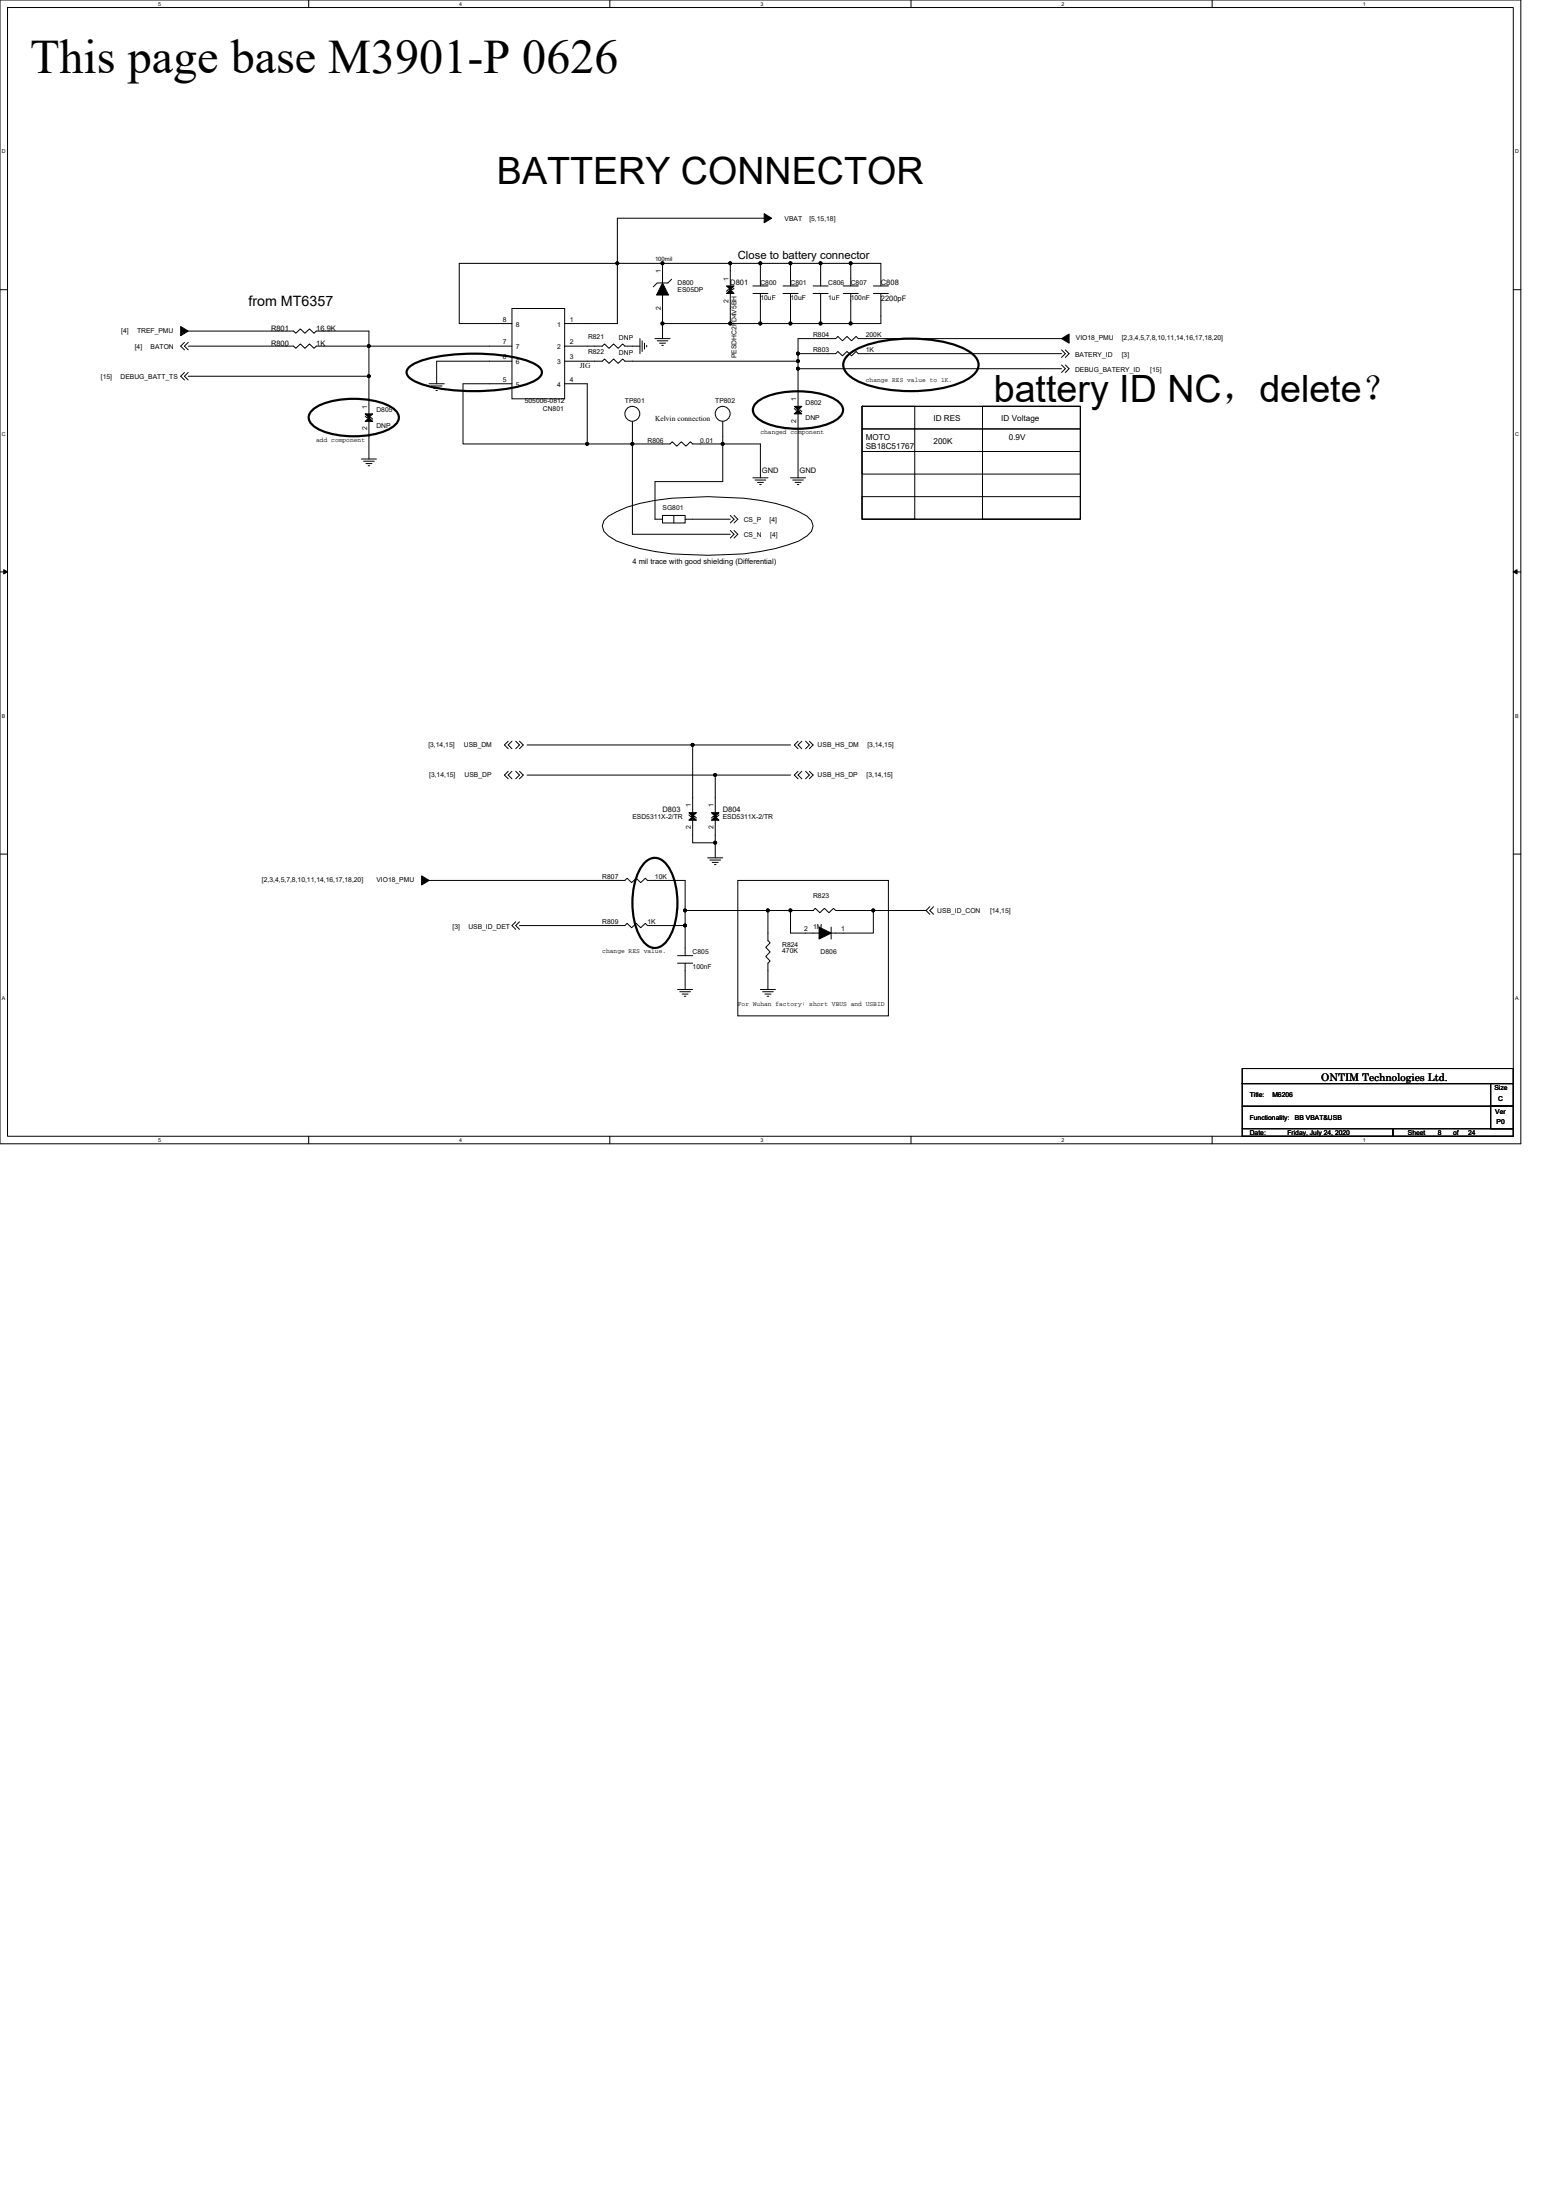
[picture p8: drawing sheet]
<svg xmlns="http://www.w3.org/2000/svg" width="210mm" height="297mm" viewBox="0 0 210 297" stroke-linecap="round" stroke-linejoin="round" font-family="sans-serif">
<path d="M0 0h205.2v154.4h-205.2zM1 1h203.2v152.4h-203.2z" fill="none" stroke="#000" stroke-width=".13"/>
<g fill="#fff">
<path d="M21.3 .1h.4v.8h-.4z"/>
<path d="M21.3 153.5h.4v.8h-.4z"/>
</g>
<path d="M41.7 0v1M41.7 153.4v1" fill="none" stroke="#000" stroke-width=".13"/>
<g fill="#fff">
<path d="M62 .1h.4v.8h-.4z"/>
<path d="M62 153.5h.4v.8h-.4z"/>
</g>
<path d="M82.3 0v1M82.3 153.4v1" fill="none" stroke="#000" stroke-width=".13"/>
<g fill="#fff">
<path d="M102.6 .1h.4v.8h-.4z"/>
<path d="M102.6 153.5h.4v.8h-.4z"/>
</g>
<path d="M122.9 0v1M122.9 153.4v1" fill="none" stroke="#000" stroke-width=".13"/>
<g fill="#fff">
<path d="M143.3 .1h.3v.8h-.3z"/>
<path d="M143.3 153.5h.3v.8h-.3z"/>
</g>
<path d="M163.6 0v1M163.6 153.4v1" fill="none" stroke="#000" stroke-width=".13"/>
<g fill="#fff">
<path d="M183.9 .1h.4v.8h-.4z"/>
<path d="M183.9 153.5h.4v.8h-.4z"/>
<path d="M.3 20.1h.5v.8h-.5z"/>
<path d="M204.5 20.1h.5v.8h-.5z"/>
<path d="M.3 58.2h.5v.8h-.5z"/>
<path d="M204.5 58.2h.5v.8h-.5z"/>
</g>
<path d="M0 39.1h1M204.2 39.1h1" fill="none" stroke="#000" stroke-width=".13"/>
<g fill="#fff">
<path d="M.3 96.3h.4v.8h-.4z"/>
<path d="M204.5 96.3h.4v.8h-.4z"/>
</g>
<path d="M0 77.2h1M204.2 77.2h1" fill="none" stroke="#000" stroke-width=".13"/>
<path d="M.5 76.9l.5 .3-.5 .3zM204.2 77.2l.5-.3v.6z" fill="#000" stroke="#000" stroke-width=".13"/>
<g fill="#fff">
<path d="M.3 134.4h.4v.8h-.4z"/>
<path d="M204.5 134.4h.4v.8h-.4z"/>
</g>
<g fill="none" stroke="#000" stroke-width=".13">
<path d="M83.3 35.6h6.1M83.3 35.6h-21.3v8.1h7.1M83.3 35.6v8.1h-7.1M89.4 35.6v2M89.4 39.8v.8M89.4 37.6v.6M89.4 37.6h.1M89.4 35.6h9.2M90.6 37.7l-.5 .5h-1.4l-.5 .5M98.6 38.6h.1M98.6 39.6h.1M98.6 35.6v3"/>
<path d="M98.6 39.6v4.1M98.6 35.6h4M99.1 38.9l-.3 .2h-.5l-.3 .2M101.6 39.6h2M101.6 38.6h2M102.6 35.6v3M102.6 39.6v4.1M102.6 35.6h4.1M103.1 29.5h-19.8v6.1M105.7 39.6h2M105.7 38.6h2M106.7 39.6v4.1h4"/>
<path d="M109.7 39.6h2.1M109.7 38.6h2.1M110.7 35.6h-4v3M110.7 35.6h4.1M110.7 39.6v4.1M110.7 35.6v3M113.8 39.6h2M113.8 38.6h2M114.8 35.6h4.1v3M114.8 35.6v3M114.8 39.6v4.1M117.9 38.6h2"/>
<path d="M117.9 39.6h2M118.9 39.6v4.1h-4.1M24.9 46.2l-.5 .5 .5 .5M24.9 50.3l-.5 .5 .5 .5M25.4 46.2l-.5 .5 .5 .5M25.4 44.7h14.2l.3 .3 .6-.6 .6 .6 .7-.6 .6 .6 .3-.3h7.1v2M25.4 50.3l-.5 .5 .5 .5M25.4 50.8h24.4M49.3 56.2l.2 .2h.6l.2 .2M49.8 46.7h19.3M49.8 55.9h.1M49.8 56.9h.1"/>
<path d="M49.8 56.9v5.1M49.8 46.7h-7.1l-.3 .3-.6-.6-.7 .6-.6-.6-.6 .6-.3-.3h-14.2M49.8 46.7v4.1M49.8 50.8v5.1M57.9 51.8h2M58.2 52.1h1.4M58.5 52.4h.8M58.8 52.7h.2M69.1 41.7h7.1v12.1h-7.1zM69.1 51.8h-6.6v8.1h16.7M69.1 48.8h-10.2v3M71.1 53.8h.1"/>
<path d="M71.1 51.8h.1M71.1 49.8h.1M76.2 48.8h5.1l.3-.3 .6 .6 .6-.6 .6 .6 .6-.6 .3 .3h23.4M76.2 52.8h.1M76.2 46.7h5.1l.3-.3 .6 .6 .6-.6 .6 .6 .6-.6 .3 .3h2.1M76.2 51.8h3v8.1M79.2 59.9h6.1M85.3 56.9h.1M85.3 59.9h5.1l.3-.3 .6 .6 .6-.6 .7 .6 .6-.6 .3 .3h4M85.3 56.9v3M85.3 59.9v12.2h13.3M86.4 45.7v2.1"/>
<path d="M86.7 46v1.5M87 46.3v.8M87.3 46.6v.2M88.4 45.7h2M88.7 46h1.4M89 46.3h.8M89.3 46.6h.2M89.4 43.7h9.2M89.4 40.6h.1M89.4 40.6v3.1M89.4 43.7v2M97.5 59.9h5.1v4.6"/>
<path d="M97.5 56.9h.1M97.5 56.9v3M97.5 59.9v5.1h-9.1v5.1h1M98.6 43.7h4M102.6 43.7h4.1M107.2 55.2l.2 .2h.6l.2 .2M107.7 54.9h.1M107.7 55.9h.1M107.7 49.8v5.1M107.7 55.9v8.6M107.7 48.8v1M107.7 49.8h35.6"/>
<path d="M110.7 43.7h4.1M116.3 54.9h29.5v15.2h-29.5zM116.3 54.9h.1M116.3 54.9h29.5v3h-29.5zM116.3 57.9h29.5v3.1h-29.5zM116.3 57.9h.1M116.3 54.9h7.1v15.2h-7.1zM132.6 54.9h13.2v15.2h-13.2zM132.6 54.9h.1M143.3 45.7h-27.5l-.3-.3-.6 .6-.6-.6-.6 .6-.6-.6-.3 .3h-5.1v2.1M143.3 47.8h-27.5l-.3-.3-.6 .5-.6-.5-.6 .5-.6-.5-.3 .3h-5.1v1M143.3 47.2l.5 .6-.5 .5"/>
<path d="M143.3 49.3l.5 .5-.5 .5M143.8 47.2l.5 .6-.5 .5M143.8 49.3l.5 .5-.5 .5M48.8 62h2M49.1 62.3h1.4M49.4 62.6h.8M49.7 62.9h.2M82.1 69.7a15.7 15.7 0 0 1 6.3-2.1 47.9 47.9 0 0 1 16.2 .4l1.8 .5 2.5 1.2a1.49 1.49 0 0 1 0 2.6l-1.1 .7a26.7 26.7 0 0 1-9.9 1.9 53 53 0 0 1-9.5-.4l-2-.4-1.8-.5-1.4-.6-1.1-.7a1.49 1.49 0 0 1 0-2.6zM89.4 69.6h3.1v1h-3.1zM89.4 70.1h.1M90.9 69.6v1M92.5 70.1h.1"/>
<path d="M92.5 70.1h6.1M98.6 69.6l.5 .5-.5 .5M98.6 71.6l.5 .5-.5 .5M99.1 69.6l.5 .5-.5 .5M99.1 71.6l.5 .5-.5 .5M101.6 64.5h2M101.9 64.8h1.4M102.2 65.1h.8M102.5 65.4h.2M106.7 64.5h2M107 64.8h1.4M107.3 65.1h.8"/>
<path d="M107.6 65.4h.2M116.3 61h29.5v3h-29.5zM116.3 61h.1M116.3 67.1h29.5v3h-29.5zM116.3 67.1h.1M0 115.3h1M57.9 118.9h26.4l.3-.3 .6 .6 .7-.6 .6 .6 .6-.6 .3 .3h5.1v4M68.6 104.1l-.5 .5 .5 .6M68.6 100.1l-.5 .5 .5 .5M69.1 104.1l-.5 .5 .5 .6M69.1 100.1l-.5 .5 .5 .5M69.6 104.1l.5 .5-.5 .6"/>
<path d="M69.6 100.1l.5 .5-.5 .5M70.1 104.1l.5 .5-.5 .6M70.1 100.1l.5 .5-.5 .5M71.1 104.6h25.4M71.1 100.6h22.4M93 110l.2 .2h.6l.2 .2M93.5 100.6v9.1M93.5 109.7h.1M93.5 110.7h.1M93.5 110.7v3.1h3M93.5 100.6h13.2M95.5 115.8h2"/>
<path d="M95.8 116.1h1.4M96.1 116.4h.8M96.4 116.7h.2M96.5 104.6v5.1M96.5 104.6h10.2M96.5 109.7h.1M96.5 110.7h.1M96.5 110.7v3.1M96.5 113.8v2M97 110l-.2 .2h-.6l-.2 .2M99.6 118.9h20.3v18.3h-20.3zM107.7 104.1l-.5 .5 .5 .6"/>
<path d="M107.7 100.1l-.5 .5 .5 .5M108.2 104.1l-.5 .5 .5 .6M108.2 100.1l-.5 .5 .5 .5M108.7 104.1l.5 .5-.5 .6M108.7 100.1l.5 .5-.5 .5M109.2 104.1l.5 .5-.5 .6M109.2 100.1l.5 .5-.5 .5M204.2 115.3h1M69.6 124.5l-.5 .5 .5 .5M70.1 125h14.2l.3-.3 .6 .6 .7-.6 .6 .6 .6-.6 .3 .3h5.1M70.1 124.5l-.5 .5 .5 .5M91.4 133.6h2.1"/>
<path d="M91.4 130h2.1M91.4 129h2.1M91.7 133.9h1.5M92.1 134.2h.8M92.4 134.5h.2M92.5 130v3.6M92.5 125v4M92.5 122.9v2.1M92.5 122.9h11.1M102.6 133.6h2M102.9 133.9h1.5M103.2 134.2h.8"/>
<path d="M103.5 134.5h.2M103.6 122.9h3.1v3.1h3M103.6 122.9v4.1l.3 .3-.6 .6 .6 .6-.6 .6 .6 .7-.3 .2v3.6M106.7 122.9h3l.3-.3 .6 .6 .7-.6 .6 .6 .6-.6 .3 .3h5.1M109.7 126h.1M109.7 126h.8M112.2 126h.6M112.2 125.2v1.6M112.8 126h.1M125 122.9l.5 .5M125 122.9h-7.1v3.1h-5.1M125.5 122.4l-.5 .5"/>
<path d="M126 122.4l-.5 .5 .5 .5M167.6 152.4h20.4v1h-20.4zM167.6 144.3h36.6v2h-36.6zM167.6 146.3h36.6v3.1h-36.6zM167.6 149.4v3M188 152.4h16.2v1h-16.2zM201.2 149.4h3v3h-3zM201.2 146.3v3.1"/>
<circle cx="85.3" cy="55.9" r="1.01"/>
<circle cx="97.5" cy="55.9" r="1.01"/>
</g>
<path d="M42 55.5a7.3 7.3 0 0 1 4.6-1.6 11 11 0 0 1 6.4 1.2 1.4 1.4 0 0 1 .8 1.3 1.4 1.4 0 0 1-.8 1.2 11.5 11.5 0 0 1-8.3 1 4.5 4.5 0 0 1-2.9-1.8l-.1-.4 .1-.5zM55.3 49.5a12.1 12.1 0 0 1 5.8-1.6 26.2 26.2 0 0 1 10.3 .9 2.2 2.2 0 0 1 1.7 1.5 2.21 2.21 0 0 1-1.7 1.5 26.6 26.6 0 0 1-14.8 0 2.21 2.21 0 0 1-1.7-1.5l.1-.4zM102 54.5a7.3 7.3 0 0 1 4.6-1.6 11 11 0 0 1 6.3 1.2 1.4 1.4 0 0 1 .9 1.3 1.4 1.4 0 0 1-.9 1.2 11.5 11.5 0 0 1-8.3 .9 4.5 4.5 0 0 1-2.9-1.7l-.1-.4 .1-.5zM114.6 47.8a11.4 11.4 0 0 1 5.7-1.9 19.7 19.7 0 0 1 9.5 1 3.8 3.8 0 0 1 2.2 1.8 1.77 1.77 0 0 1-.8 2.1 11.4 11.4 0 0 1-5.6 1.9 19.6 19.6 0 0 1-9.6-1.1 3.8 3.8 0 0 1-2.1-1.8 1.75 1.75 0 0 1 .7-2zM86.8 116.7a1.83 1.83 0 0 1 3.1 0 9.8 9.8 0 0 1 1.1 8.3 4.5 4.5 0 0 1-2.1 2.9 1.84 1.84 0 0 1-2.1-.7 9.9 9.9 0 0 1-1-8.4l.3-.8z" fill="none" stroke="#000" stroke-width=".3"/>
<g fill="#000" stroke="#000" stroke-width=".13">
<path d="M89.4 38.2l.8 1.6h-1.6z" fill-rule="evenodd"/>
<path d="M98 38.6h1.1l-.5 .5z" fill-rule="evenodd"/>
<path d="M98.6 39.1l.5 .5h-1.1z" fill-rule="evenodd"/>
<path d="M103.1 28.9l1 .6-1 .6z" fill-rule="evenodd"/>
<path d="M24.4 44.1l1 .6-1 .6z" fill-rule="evenodd"/>
<path d="M49.3 55.9h1l-.5 .5z" fill-rule="evenodd"/>
<path d="M49.3 56.9l.5-.5 .5 .5z" fill-rule="evenodd"/>
<path d="M107.2 54.9h1l-.5 .5z" fill-rule="evenodd"/>
<path d="M107.7 55.4l.5 .5h-1z" fill-rule="evenodd"/>
<path d="M143.3 45.7l1-.6v1.2z" fill-rule="evenodd"/>
<path d="M56.9 118.3l1 .6-1 .6z" fill-rule="evenodd"/>
<path d="M93 109.7h1l-.5 .5z" fill-rule="evenodd"/>
<path d="M93 110.7l.5-.5 .5 .5z" fill-rule="evenodd"/>
<path d="M96 109.7h1l-.5 .5z" fill-rule="evenodd"/>
<path d="M96.5 110.2l.5 .5h-1z" fill-rule="evenodd"/>
<path d="M110.5 125.2l1.7 .8-1.7 .8z" fill-rule="evenodd"/>
<circle cx="83.3" cy="35.5" r=".2"/>
<circle cx="89.4" cy="35.5" r=".2"/>
<circle cx="98.5" cy="35.5" r=".2"/>
<circle cx="102.6" cy="35.5" r=".2"/>
<circle cx="106.7" cy="35.5" r=".2"/>
<circle cx="110.7" cy="35.5" r=".2"/>
<circle cx="114.8" cy="35.5" r=".2"/>
<circle cx="49.8" cy="46.7" r=".2"/>
<circle cx="49.8" cy="50.8" r=".2"/>
<circle cx="79.2" cy="59.9" r=".2"/>
<circle cx="85.3" cy="59.9" r=".2"/>
<circle cx="89.4" cy="43.7" r=".2"/>
<circle cx="97.5" cy="59.9" r=".2"/>
<circle cx="98.5" cy="43.7" r=".2"/>
<circle cx="102.6" cy="43.7" r=".2"/>
<circle cx="106.7" cy="43.7" r=".2"/>
<circle cx="107.7" cy="49.8" r=".2"/>
<circle cx="107.7" cy="47.7" r=".2"/>
<circle cx="107.7" cy="48.8" r=".2"/>
<circle cx="110.7" cy="43.7" r=".2"/>
<circle cx="114.8" cy="43.7" r=".2"/>
<circle cx="93.5" cy="100.6" r=".2"/>
<circle cx="96.5" cy="104.6" r=".2"/>
<circle cx="96.5" cy="113.8" r=".2"/>
<circle cx="92.4" cy="125" r=".2"/>
<circle cx="92.4" cy="122.9" r=".2"/>
<circle cx="103.6" cy="122.9" r=".2"/>
<circle cx="106.7" cy="122.9" r=".2"/>
<circle cx="117.8" cy="122.9" r=".2"/>
</g>
<text font-size="6.5" x="4.1" y="9.9">This page base M3901-P 0626</text>
<g font-size="5.1">
<text x="67.1" y="24.9">BATTERY CONNECTOR</text>
<text x="134.1" y="54.3">battery ID NC，delete？</text>
</g>
<text font-size="1.9" x="33.5" y="41.3">from MT6357</text>
<text font-size="1.5" x="99.6" y="34.9">Close to battery connector</text>
<text font-size="1.4" x="178.3" y="146">ONTIM Technologies Ltd.</text>
<g font-size="1.1">
<text x="116.8" y="59.4">MOTO</text>
<text x="126" y="56.9">ID RES</text>
<text x="126" y="59.9">200K</text>
<text x="135.1" y="56.9">ID Voltage</text>
<text x="136.1" y="59.4">0.9V</text>
<text x="116.8" y="60.6">SB18C51767</text>
</g>
<g font-size="1">
<text x="98.6" y="38.5">D801</text>
<text x="118.9" y="38.5">C808</text>
<text x="118.9" y="40.6">2200pF</text>
<text x="36.6" y="44.6">R801</text>
<text x="36.6" y="46.7">R800</text>
<text x="42.7" y="44.6">16.9K</text>
<text x="42.7" y="46.7">1K</text>
<text x="78.2" y="49.7">JIG</text>
<text x="88.4" y="56.8">Kelvin connection</text>
<text x="102.8" y="63.8">GND</text>
<text x="107.9" y="63.8">GND</text>
<text x="85.3" y="76.1">4 mil trace with good shielding (Differential)</text>
<text x="89.4" y="109.7">D803</text>
<text x="97.5" y="109.7">D804</text>
</g>
<g font-size=".9">
<text x="105.9" y="29.8">VBAT</text>
<text x="109.2" y="29.8">[5,15,18]</text>
<text x="89.2" y="41.9" transform="rotate(-90 89.2 41.9)">2</text>
<text x="89.2" y="36.9" transform="rotate(-90 89.2 36.9)">1</text>
<text x="91.4" y="38.4">D800</text>
<text x="91.4" y="39.4">ES05DP</text>
<text x="98.3" y="40.9" transform="rotate(-90 98.3 40.9)">2</text>
<text x="98.3" y="37.9" transform="rotate(-90 98.3 37.9)">1</text>
<text x="102.6" y="38.4">C800</text>
<text x="102.6" y="40.4">10uF</text>
<text x="106.7" y="38.4">C801</text>
<text x="106.7" y="40.4">10uF</text>
<text x="111.8" y="38.4">C806</text>
<text x="111.8" y="40.4">1uF</text>
<text x="114.8" y="38.4">C807</text>
<text x="114.8" y="40.4">100nF</text>
<text x="16.4" y="44.9">[4]</text>
<text x="18.2" y="47.2">[4]</text>
<text x="18.5" y="44.9">TREF_PMU</text>
<text x="20.3" y="47.2">BATON</text>
<text x="67.9" y="43.5">8</text>
<text x="67.9" y="46.5">7</text>
<text x="69.6" y="44.1">8</text>
<text x="69.6" y="47.2">7</text>
<text x="75.2" y="44.1">1</text>
<text x="75.2" y="47.2">2</text>
<text x="76.9" y="43.5">1</text>
<text x="76.9" y="46.5">2</text>
<text x="79.4" y="47.9">R822</text>
<text x="79.4" y="45.8">R821</text>
<text x="83.5" y="48">DNP</text>
<text x="83.5" y="45.9">DNP</text>
<text x="109.7" y="47.6">R803</text>
<text x="109.7" y="45.5">R804</text>
<text x="116.8" y="47.6">1K</text>
<text x="116.8" y="45.5">200K</text>
<text x="145.2" y="45.9">VIO18_PMU</text>
<text x="151.4" y="45.9">[2,3,4,5,7,8,10,11,14,16,17,18,20]</text>
<text x="13.6" y="51.2">[15]</text>
<text x="16.3" y="51.2">DEBUG_BATT_TS</text>
<text x="67.9" y="51.6">5</text>
<text x="67.9" y="48.5">6</text>
<text x="69.6" y="52.2">5</text>
<text x="69.6" y="49.2">6</text>
<text x="75.2" y="49.2">3</text>
<text x="75.2" y="52.2">4</text>
<text x="76.9" y="48.5">3</text>
<text x="76.9" y="51.6">4</text>
<text x="99.4" y="48.4" transform="rotate(-90 99.4 48.4)">PESDHC2FD4V5BH</text>
<text x="116.8" y="51.5">change RES value to 1K.</text>
<text x="145.1" y="48.2">BATERY_ID</text>
<text x="145.1" y="50.2">DEBUG_BATERY_ID</text>
<text x="151.4" y="48.2">[3]</text>
<text x="155.2" y="50.2">[15]</text>
<text x="42.7" y="59.6">add component</text>
<text x="49.6" y="58.1" transform="rotate(-90 49.6 58.1)">2</text>
<text x="49.6" y="55.2" transform="rotate(-90 49.6 55.2)">1</text>
<text x="50.8" y="55.7">D805</text>
<text x="50.8" y="57.7">DNP</text>
<text x="70.8" y="54.5">505006-0812</text>
<text x="73.3" y="55.5">CN801</text>
<text x="84.3" y="54.5">TP801</text>
<text x="87.4" y="59.8">R806</text>
<text x="94.5" y="59.8">0.01</text>
<text x="96.5" y="54.5">TP802</text>
<text x="102.6" y="58.6">changed component</text>
<text x="107.5" y="57.1" transform="rotate(-90 107.5 57.1)">2</text>
<text x="107.5" y="54.1" transform="rotate(-90 107.5 54.1)">1</text>
<text x="108.7" y="54.7">D802</text>
<text x="108.7" y="56.7">DNP</text>
<text x="89.4" y="68.9">SG801</text>
<text x="100.4" y="70.5">CS_P</text>
<text x="103.8" y="70.5">[4]</text>
<text x="100.4" y="72.6">CS_N</text>
<text x="103.9" y="72.6">[4]</text>
<text x="57.8" y="100.9">[3,14,15]</text>
<text x="62.6" y="100.9">USB_DM</text>
<text x="110.3" y="100.9">USB_HS_DM</text>
<text x="117.1" y="100.9">[3,14,15]</text>
<text x="57.9" y="105">[3,14,15]</text>
<text x="62.7" y="105">USB_DP</text>
<text x="110.3" y="105">USB_HS_DP</text>
<text x="116.9" y="105">[3,14,15]</text>
<text x="85.3" y="110.6">ESD5311X-2/TR</text>
<text x="93.2" y="112" transform="rotate(-90 93.2 112)">2</text>
<text x="93.2" y="109" transform="rotate(-90 93.2 109)">1</text>
<text x="96.3" y="112" transform="rotate(-90 96.3 112)">2</text>
<text x="96.3" y="109" transform="rotate(-90 96.3 109)">1</text>
<text x="97.5" y="110.6">ESD5311X-2/TR</text>
<text x="35.3" y="119.1">[2,3,4,5,7,8,10,11,14,16,17,18,20]</text>
<text x="50.8" y="119.1">VIO18_PMU</text>
<text x="81.3" y="118.7">R807</text>
<text x="88.4" y="118.7">10K</text>
<text x="61.1" y="125.4">[3]</text>
<text x="63.2" y="125.4">USB_ID_DET</text>
<text x="81.3" y="124.8">R809</text>
<text x="87.4" y="124.8">1K</text>
<text x="108.5" y="125.8">2</text>
<text x="109.7" y="121.2">R823</text>
<text x="109.7" y="125.4">1M</text>
<text x="113.5" y="125.8">1</text>
<text x="126.5" y="123.3">USB_ID_CON</text>
<text x="133.6" y="123.3">[14,15]</text>
<text x="81.3" y="128.7">change RES value.</text>
<text x="93.5" y="128.8">C805</text>
<text x="93.5" y="130.9">100nF</text>
<text x="105.6" y="127.8">R824</text>
<text x="105.6" y="128.7">470K</text>
<text x="110.7" y="128.8">D806</text>
<text x="99.6" y="135.8">For Wuhan factory: short VBUS and USBID</text>
<text x="168.7" y="148.1">Title:</text>
<text x="171.7" y="148.1">M6206</text>
<text x="201.7" y="147.1">Size</text>
<text x="202.2" y="148.7">C</text>
<text x="168.7" y="151.2">Functionality:</text>
<text x="168.7" y="153.2">Date:</text>
<text x="173.7" y="153.2">Friday, July 24, 2020</text>
<text x="174.8" y="151.2">BB VBAT&amp;USB</text>
<text x="190" y="153.2">Sheet</text>
<text x="194.1" y="153.2">8</text>
<text x="196.1" y="153.2">of</text>
<text x="198.1" y="153.2">24</text>
<text x="201.8" y="150.5">Ver</text>
<text x="202" y="151.7">P0</text>
</g>
<text font-size=".8" x="88.4" y="35.3">100mil</text>
<g font-size=".7">
<text x="21.3" y=".8">5</text>
<text x="62" y=".8">4</text>
<text x="102.6" y=".8">3</text>
<text x="143.3" y=".8">2</text>
<text x="183.9" y=".8">1</text>
<text x=".3" y="20.7">D</text>
<text x="204.5" y="20.7">D</text>
<text x=".3" y="58.8">C</text>
<text x="204.5" y="58.8">C</text>
<text x=".3" y="96.9">B</text>
<text x="204.5" y="96.9">B</text>
<text x=".3" y="135">A</text>
<text x="204.5" y="135">A</text>
<text x="21.3" y="154.2">5</text>
<text x="62" y="154.2">4</text>
<text x="102.6" y="154.2">3</text>
<text x="143.3" y="154.2">2</text>
<text x="183.9" y="154.2">1</text>
</g>
</svg>
